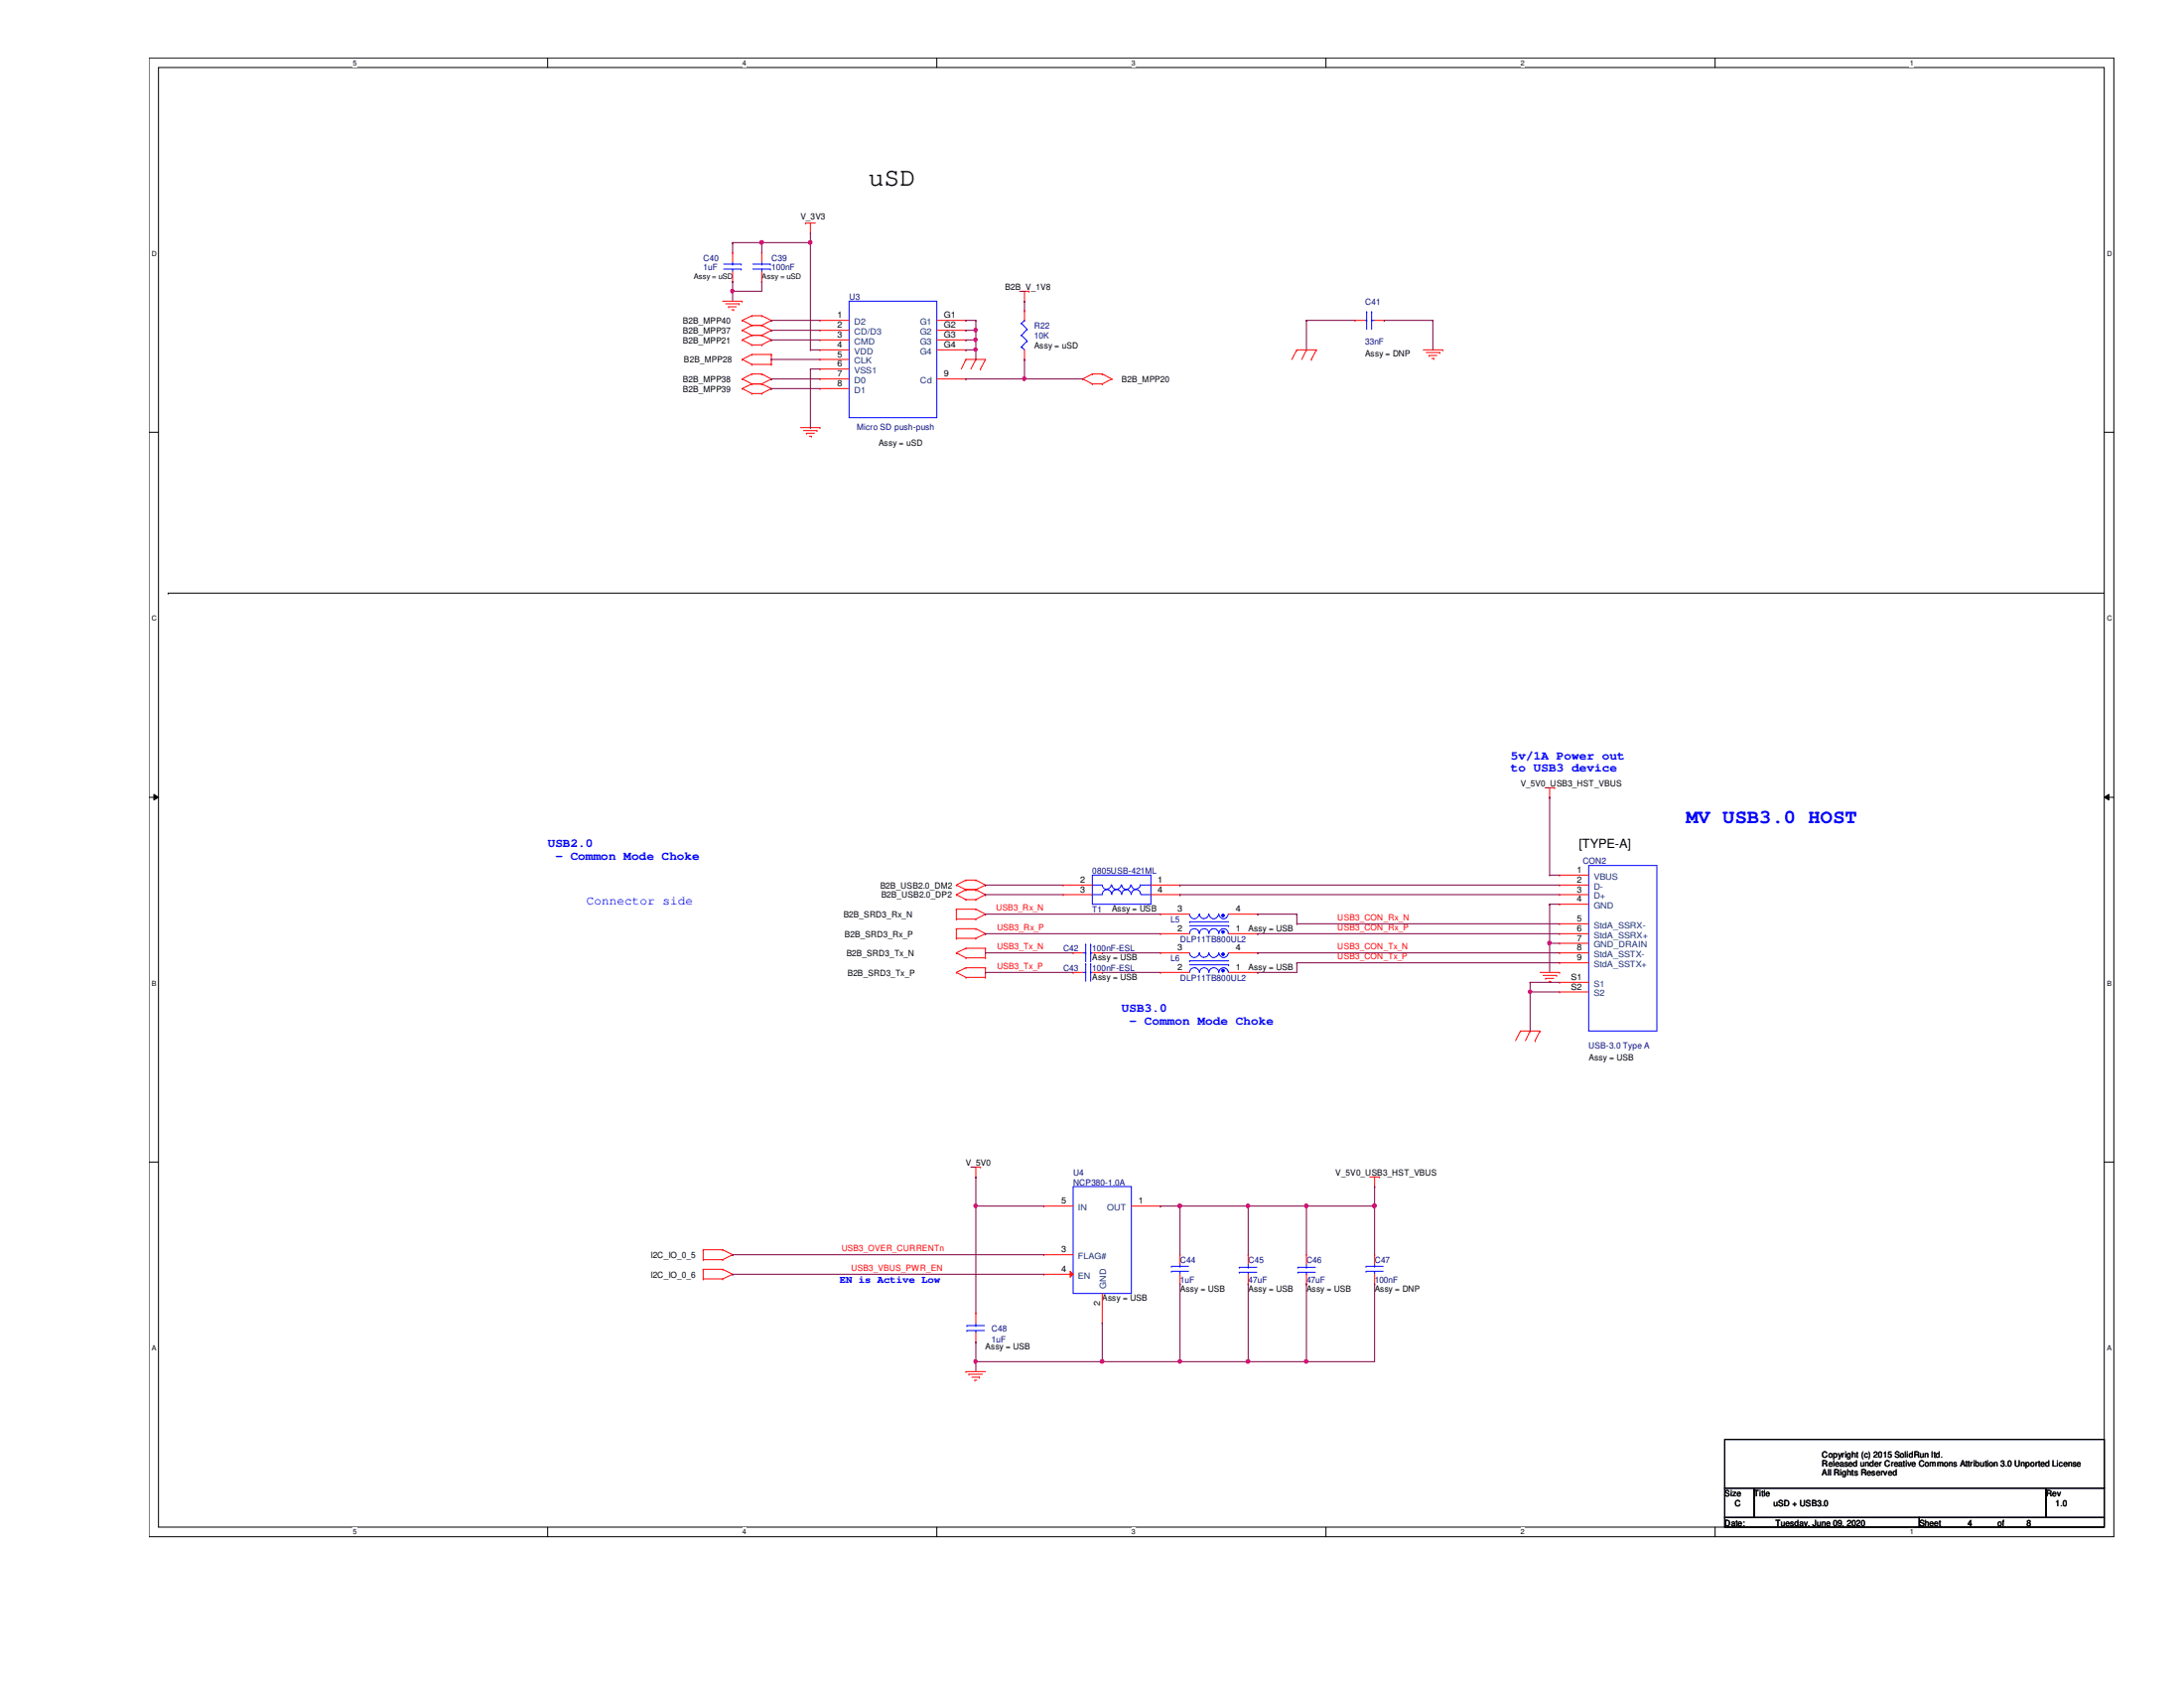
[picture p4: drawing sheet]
<svg xmlns="http://www.w3.org/2000/svg" width="279mm" height="216mm" viewBox="0 0 279 216" stroke-linecap="round" stroke-linejoin="round" font-family="sans-serif">
<path d="M19.1 7.4h251.3v189.2h-251.3zM20.3 8.6h248.9v186.7h-248.9z" fill="none" stroke="#000" stroke-width=".13"/>
<g fill="#fff">
<path d="M45.2 7.5h.5v1.1h-.5z"/>
<path d="M45.2 195.5h.5v1h-.5z"/>
</g>
<path d="M70.1 7.4v1.2M70.1 195.3v1.3" fill="none" stroke="#000" stroke-width=".13"/>
<g fill="#fff">
<path d="M95 7.5h.5v1.1h-.5z"/>
<path d="M95 195.5h.5v1h-.5z"/>
</g>
<path d="M119.8 7.4v1.2M119.8 195.3v1.3" fill="none" stroke="#000" stroke-width=".13"/>
<g fill="#fff">
<path d="M144.7 7.5h.5v1.1h-.5z"/>
<path d="M144.7 195.5h.5v1h-.5z"/>
</g>
<path d="M169.6 7.4v1.2M169.6 195.3v1.3" fill="none" stroke="#000" stroke-width=".13"/>
<g fill="#fff">
<path d="M194.5 7.5h.5v1.1h-.5z"/>
<path d="M194.5 195.5h.5v1h-.5z"/>
</g>
<path d="M219.4 7.4v1.2M219.4 195.3v1.3" fill="none" stroke="#000" stroke-width=".13"/>
<g fill="#fff">
<path d="M244.3 7.5h.5v1.1h-.5z"/>
<path d="M244.3 195.5h.5v1h-.5z"/>
<path d="M19.4 32h.6v1h-.6z"/>
<path d="M269.5 32h.7v1h-.7z"/>
<path d="M19.4 78.6h.6v1h-.6z"/>
<path d="M269.5 78.6h.7v1h-.7z"/>
</g>
<path d="M19.1 55.3h1.2M269.2 55.3h1.2" fill="none" stroke="#000" stroke-width=".13"/>
<g fill="#fff">
<path d="M19.4 125.3h.6v1h-.6z"/>
<path d="M269.5 125.3h.6v1h-.6z"/>
</g>
<path d="M19.1 102h1.2M19.7 101.6l.6 .4-.6 .3zM269.2 102l.6-.4v.7zM269.2 102h1.2" fill="none" stroke="#000" stroke-width=".13"/>
<path d="M19.7 101.6l.6 .4-.6 .3zM269.2 102l.6-.4v.7z" fill="#000"/>
<g fill="#fff">
<path d="M19.4 172h.5v1h-.5z"/>
<path d="M269.5 172h.6v1h-.6z"/>
</g>
<path d="M21.5 75.9h.1M21.5 75.9h247.7M19.1 148.6h1.2M269.2 148.6h1.2M220.6 190.3h3.8v3.8h-3.8zM220.6 194.1h24.9v1.2h-24.9zM220.6 184.1h48.6v6.2h-48.6zM224.4 190.3h37.3v3.8h-37.3zM245.5 194.1h23.7v1.2h-23.7zM261.7 190.3h7.5v3.8h-7.5z" fill="none" stroke="#000" stroke-width=".13"/>
<g fill="none" stroke="#f00" stroke-width=".13">
<path d="M92.5 38.5h2.5M92.8 38.9h1.8M93.2 39.2h.1M93.2 39.2h1M93.6 39.6h.3M93.9 39.6h.1M94.6 38.9h.1M95 38.5h.1M97.5 32.3h.1M97.5 36h.1M97.5 32.3v1.2M97.5 34.8v1.2"/>
<path d="M103 28.5h.1M103 28.5h1.3M103.7 29.8h.1M103.7 28.5v1.3M130.4 37.3h1.3M131.1 38.5h.1M131.1 37.3v1.2M131.7 37.3h.1M95 48.5h.1M95 49.7h.1M95 41h.1M95 42.2h.1"/>
<path d="M95 43.5h.1M95 46h.1M95 48.5l1.2 .6M95 49.7l1.2 .6M95 41l1.2 .6M95 42.2l1.2 .7M95 43.5l1.2 .6M95 46l1.2 .6M96.2 47.8h.1M96.2 49.1h.1M96.2 50.3h.1M96.2 40.4h.1"/>
<path d="M96.2 41.6h.1M96.2 42.9h.1M96.2 44.1h.1M96.2 46.6h.1M96.2 45.3h.1M96.2 47.8h1.3M96.2 47.8l-1.2 .7M96.2 49.1h1.3M96.2 49.1l-1.2 .6M96.2 50.3h1.3M96.2 40.4h1.3M96.2 40.4l-1.2 .6"/>
<path d="M96.2 41.6h1.3M96.2 41.6l-1.2 .6M96.2 42.9h1.3M96.2 42.9l-1.2 .6M96.2 44.1h1.3M96.2 46.6h2.5M96.2 45.3l-1.2 .7M96.2 45.3h2.5M97.5 47.8h.1M97.5 49.1h.1M97.5 50.3h.1M97.5 40.4h.1"/>
<path d="M97.5 41.6h.1M97.5 42.9h.1M97.5 44.1h.1M97.5 47.8l1.2 .7M97.5 49.1l1.2 .6M97.5 40.4l1.2 .6M97.5 41.6l1.2 .6M97.5 42.9l1.2 .6M98.7 48.5h.1M98.7 49.7h.1M98.7 41h.1M98.7 42.2h.1"/>
<path d="M98.7 43.5h.1M98.7 45.3h.1M98.7 46.6h.1M98.7 48.5l-1.2 .6M98.7 49.7l-1.2 .6M98.7 41l-1.2 .6M98.7 42.2l-1.2 .7M98.7 43.5l-1.2 .6M98.7 45.3v1.3M102.4 54.7h2.5M102.8 55.1h1.7M103.2 55.4h.1"/>
<path d="M103.2 55.4h1M103.5 55.8h.3M103.8 55.8h.1M104.5 55.1h.1M104.9 54.7h.1M104.9 41h.1M104.9 42.2h.1M104.9 47.2h.1M104.9 44.7h.1M104.9 46h.1M104.9 48.5h.1M104.9 49.7h.1"/>
<path d="M104.9 43.5h.1M104.9 44.7h3.7M104.9 46h3.7M104.9 41h3.7M104.9 42.2h3.7M104.9 47.2h3.7M104.9 48.5h3.7M104.9 49.7h3.7M104.9 43.5h3.7M119.8 44.7h3.8M119.8 41h3.8M119.8 42.2h3.8"/>
<path d="M119.8 48.5h3.8M119.8 43.5h3.8M123.6 46h.1M123.6 41h.1M123.6 42.2h.1M123.6 43.5h.1M123.6 44.7h.1M123.6 48.5h.1M123.6 46l-.6 1.2M123.6 46h2.5M124.8 46h.1M124.8 46l-.6 1.2"/>
<path d="M125.4 47.2h.1M126.1 46h.1M126.1 46l-.7 1.2M138.5 48.5h.1M138.5 48.5l1.2 .6M139.7 47.8h.1M139.7 49.1h.1M139.7 47.8h1.3M139.7 49.1h1.3M139.7 47.8l-1.2 .7M141 47.8h.1M141 49.1h.1"/>
<path d="M141 47.8l1.2 .7M142.2 48.5h.1M142.2 48.5l-1.2 .6M165.9 44.7h.1M165.9 44.7l-.6 1.3M165.9 44.7h2.5M167.1 44.7h.1M167.1 44.7l-.6 1.3M167.8 46h.1M168.4 44.7h.1M168.4 44.7l-.6 1.3M182.1 44.7h2.5"/>
<path d="M182.5 45.1h1.7M182.8 45.5h.1M182.8 45.5h1M183.2 45.8h.2M183.4 45.8h.1M184.2 45.1h.1M184.6 44.7h.1M122.3 116.3h.1M122.3 117.6h.1M122.3 118.8h.1M122.3 114.4h.1M122.3 113.2h.1"/>
<path d="M122.3 117.6h2.5M122.3 116.3h2.5M122.3 116.3v1.3M122.3 118.8v1.2M122.3 118.8h2.5M122.3 114.4l1.3 .7M122.3 113.2l1.3 .6M123.6 113.8h.1M123.6 115.1h.1M123.6 112.6h.1M123.6 113.8h1.2M123.6 113.8l-1.3 .6"/>
<path d="M123.6 115.1h1.2M123.6 112.6h1.2M123.6 112.6l-1.3 .6M124.8 117.6h.1M124.8 116.3h.1M124.8 118.8h.1M124.8 113.8h.1M124.8 115.1h.1M124.8 112.6h.1M124.8 116.3l1.3 .6M124.8 118.8l1.3 .6M124.8 113.8l1.3 .6"/>
<path d="M124.8 112.6l1.3 .6M126.1 116.9h.1M126.1 119.4h.1M126.1 114.4h.1M126.1 113.2h.1M126.1 116.9l-1.3 .7M126.1 119.4l-1.3 .6M126.1 114.4l-1.3 .7M126.1 113.2l-1.3 .6M197.7 100.8h1.2M198.2 102h.1M198.2 100.8v1.2"/>
<path d="M198.9 100.8h.1M199.5 111.9h.1M199.5 113.2h.1M199.5 114.4h.1M199.5 115.7h.1M199.5 118.2h.1M199.5 119.4h.1M199.5 111.9h3.7M199.5 113.2h3.7M199.5 114.4h3.7M199.5 115.7h3.7M199.5 118.2h3.7"/>
<path d="M199.5 119.4h3.7M122.3 121.9h.1M122.3 124.4h.1M122.3 120h.1M122.3 121.9l1.3 .6M122.3 124.4l1.3 .6M122.3 120h2.5M123.6 122.5h.1M123.6 121.3h.1M123.6 125h.1M123.6 123.8h.1M123.6 122.5h2.5"/>
<path d="M123.6 121.3l-1.3 .6M123.6 121.3h2.5M123.6 125h2.5M123.6 123.8l-1.3 .6M123.6 123.8h2.5M124.8 120h.1M126.1 121.3h.1M126.1 122.5h.1M126.1 123.8h.1M126.1 125h.1M126.1 121.3v1.2M126.1 123.8v1.2"/>
<path d="M137.3 121.9h.1M137.3 124.4h.1M137.3 124.4h1.2M137.3 121.9h1.2M139.7 124.4h1.3M139.7 121.9h1.3M141 121.9h.1M141 124.4h.1M194.5 131.9h.1M194.5 131.9l-.6 1.2M194.5 131.9h2.5M195.7 131.9h.1"/>
<path d="M195.7 131.9l-.5 1.2M196.4 133.1h.1M197 131.9h.1M197 131.9l-.6 1.2M197 124.4h2.5M197.4 124.8h1.7M197.7 125.1h.1M197.7 125.1h1.1M198.1 125.5h.3M198.4 125.5h.1M199.1 124.8h.1M199.5 124.4h.1"/>
<path d="M199.5 120.6h.1M199.5 121.9h.1M199.5 123.1h.1M199.5 125.6h.1M199.5 126.9h.1M199.5 120.6h3.7M199.5 121.9h3.7M199.5 123.1h3.7M199.5 125.6h3.7M199.5 126.9h3.7M90 159.9h.1M90 159.9h2.5"/>
<path d="M90 159.9v1.2M92.5 159.9h.1M92.5 159.9l1.2 .6M124.2 149.3h1.2M124.8 150.5h.1M124.8 149.3v1.2M125.4 149.3h.1M175.2 150.5h1.3M175.9 151.8h.1M175.9 150.5v1.3M176.5 150.5h.1M90 161.1h.1"/>
<path d="M90 163.6h.1M90 162.3h.1M90 161.1h2.5M90 162.3v1.3M90 162.3h2.5M90 163.6h2.5M92.5 161.1h.1M92.5 162.3h.1M92.5 163.6h.1M92.5 162.3l1.2 .7M93.7 160.5h.1M93.7 163h.1"/>
<path d="M93.7 160.5l-1.2 .6M93.7 163l-1.2 .6M123.6 175.4h.1M123.6 175.4h2.5M124 175.8h.1M124 175.8h1.7M124.3 176.1h1M124.7 176.5h.1M124.7 176.5h.3M125.3 176.1h.1M151 160.5h.1M151 164.2h.1"/>
<path d="M151 160.5v1.2M151 163v1.2M167.1 164.2h.1M167.1 160.5h.1M167.1 160.5v1.2M167.1 163v1.2M175.9 160.5h.1M175.9 164.2h.1M175.9 160.5v1.2M175.9 163v1.2"/>
</g>
<g fill="none" stroke="#00f" stroke-width=".13">
<path d="M96.3 34.4h2.3M96.3 33.8h2.3M97.5 33.8h.1M97.5 34.4h.1M97.5 33.5v.3M97.5 34.4v.4M98.6 34.4h.1M98.6 33.8h.1M108.6 38.5h11.2v14.9h-11.2zM152.2 117.9h.1M152.2 117.9h5M152.2 118.4h5"/>
<path d="M153.4 119.4a.59 .59 0 0 0-.6-.6 .59 .59 0 0 0-.6 .6M153.4 116.9a.61 .61 0 0 1-.6 .6 .61 .61 0 0 1-.6-.6M154.6 119.4a.57 .57 0 0 0-.6-.6 .57 .57 0 0 0-.5 .6M154.6 116.9a.6 .6 0 0 1-.4 .6 .6 .6 0 0 1-.7-.4v-.2M155.9 119.4a.59 .59 0 0 0-.6-.6 .59 .59 0 0 0-.6 .6M155.9 116.9a.61 .61 0 0 1-.6 .6 .61 .61 0 0 1-.6-.6M157.1 119.4a.57 .57 0 0 0-.6-.6 .57 .57 0 0 0-.5 .6M157.1 116.9a.59 .59 0 0 1-.5 .6 .59 .59 0 0 1-.6-.6M157.2 118.4h.1M203.2 110.7h8.8v21.2h-8.8zM138.5 121.9h.4M138.5 124.4h.4"/>
<path d="M138.9 120.8h.1M138.9 121.9h.1M138.9 123.3h.1M138.9 124.4h.1M138.9 120.8v2.2M138.9 123.3v2.2M139.5 121.9h.1M139.5 120.8h.1M139.5 124.4h.1M139.5 123.3h.1M139.5 121.9h.2M139.5 120.8v2.2"/>
<path d="M139.5 123.3v2.2M139.5 124.4h.2M149.9 162.6h.1M149.9 162h.1M149.9 162.6h2.2M149.9 162h2.2M151 162h.1M151 162.6h.1M151 161.7v.3M151 162.6v.4M166 162.1h.1M166 162.7h.1"/>
<path d="M166 162.1h2.3M166 162.7h2.3M167.1 162.7h.1M167.1 162.1h.1M167.1 161.7v.4M167.1 162.7v.3M174.8 162.6h.1M174.8 162h.1M174.8 162.6h2.2M174.8 162h2.2M175.9 162h.1M175.9 162.6h.1"/>
<path d="M175.9 161.7v.3M175.9 162.6v.4"/>
</g>
<path d="M156.3 119.1h.3v.2h-.3z" fill-rule="evenodd" fill="#00f"/>
<path d="M156.3 119.1h.3v.2h-.3z" fill="none" stroke="#00f" stroke-width=".13"/>
<path d="M156.3 117h.3v.2h-.3z" fill-rule="evenodd" fill="#00f"/>
<g fill="none" stroke="#00f" stroke-width=".13">
<path d="M92.6 34.4h2.2M92.6 33.8h2.2M93.7 33.8h.1M93.7 34.4h.1M93.7 33.5v.3M93.7 34.4v.4M94.8 34.4h.1M94.8 33.8h.1M174.8 39.9h.1M174.8 39.9v2.2M175.5 39.9h.1M175.5 39.9v2.2"/>
<path d="M174.6 41h.2M174.8 41h.1M175.5 41h.1M175.5 41h.4M156.3 117h.3v.2h-.3zM152.2 121.9a.61 .61 0 0 0 .6 .6 .61 .61 0 0 0 .6-.6M152.2 124.4a.61 .61 0 0 1 .6-.6 .61 .61 0 0 1 .6 .6M152.2 122.9h.1M152.2 122.9h5M152.2 123.4h5M153.5 121.9a.59 .59 0 0 0 .4 .6 .59 .59 0 0 0 .7-.3v-.3M153.5 124.4a.59 .59 0 0 1 .6-.6 .59 .59 0 0 1 .5 .6"/>
<path d="M154.7 121.9a.61 .61 0 0 0 .6 .6 .61 .61 0 0 0 .6-.6M154.7 124.4a.61 .61 0 0 1 .6-.6 .61 .61 0 0 1 .6 .6M156 121.9a.59 .59 0 0 0 .5 .6 .59 .59 0 0 0 .6-.6M156 124.4a.59 .59 0 0 1 .5-.6 .59 .59 0 0 1 .6 .6M157.2 123.4h.1"/>
</g>
<g fill="none" stroke="#f00" stroke-width=".13">
<path d="M93.7 32.3h.1M93.7 36h.1M93.7 32.3v1.2M93.7 34.8v1.2M173.4 41h.1M173.4 41h1.2M175.9 41h1.2M177.1 41h.1M148.5 119.4h.1M148.5 116.9h.1M148.5 119.4h3.7M148.5 116.9h3.7"/>
<path d="M157.2 119.4h3.7M157.2 116.9h3.7M160.9 119.4h.1M160.9 116.9h.1"/>
</g>
<path d="M156.3 124h.3v.3h-.3z" fill-rule="evenodd" fill="#00f"/>
<path d="M156.3 124h.3v.3h-.3z" fill="none" stroke="#00f" stroke-width=".13"/>
<path d="M156.3 121.9h.3v.3h-.3z" fill-rule="evenodd" fill="#00f"/>
<g fill="none" stroke="#00f" stroke-width=".13">
<path d="M139.7 111.9h7.5v3.8h-7.5zM139.7 114.4h.1M139.7 113.2h.1M142.2 113.2a.57 .57 0 0 1-.6 .5 .57 .57 0 0 1-.6-.5h-1.3M142.2 114.4a.59 .59 0 0 0-.6-.6 .59 .59 0 0 0-.6 .6h-1.3M143.4 113.2a.59 .59 0 0 1-.5 .5 .59 .59 0 0 1-.7-.5M143.5 114.4a.61 .61 0 0 0-.7-.6 .61 .61 0 0 0-.6 .6M144.7 113.2a.57 .57 0 0 1-.6 .5 .57 .57 0 0 1-.6-.5M144.7 114.4a.59 .59 0 0 0-.6-.6 .59 .59 0 0 0-.6 .6M145.9 113.2a.57 .57 0 0 1-.6 .5 .57 .57 0 0 1-.6-.5M145.9 114.4a.59 .59 0 0 0-.6-.6 .59 .59 0 0 0-.6 .6M146 113.2h1.2"/>
<path d="M146 114.4h1.2M147.2 113.2h.1M147.2 114.4h.1M156.3 121.9h.3v.3h-.3zM137.3 151.8h7.4v13.6h-7.4zM158.5 162.1h.1M158.5 162.7h.1M158.5 162.1h2.3M158.5 162.7h2.3M159.7 162.7h.1M159.7 162.1h.1M159.7 161.7v.4"/>
<path d="M159.7 162.7v.3"/>
</g>
<g fill="none" stroke="#f00" stroke-width=".13">
<path d="M136 113.2h.1M136 114.4h.1M136 113.2h3.7M136 114.4h3.7M147.2 113.2h3.8M147.2 114.4h3.8M151 113.2h.1M151 114.4h.1M148.5 124.4h.1M148.5 121.9h.1M148.5 124.4h3.7M148.5 121.9h3.7"/>
<path d="M157.2 124.4h3.7M157.2 121.9h3.7M160.9 124.4h.1M160.9 121.9h.1M133.5 154.3h.1M133.5 154.3h3.8M133.5 160.5h.1M133.5 160.5h3.8M159.7 164.2h.1M159.7 160.5h.1M159.7 160.5v1.2M159.7 163v1.2"/>
</g>
<path d="M136.9 162.6l.4 .4-.4 .4z" fill="#f00"/>
<g fill="none" stroke="#f00" stroke-width=".13">
<path d="M131.1 39.8h.1M131.1 39.8v1.2M131.1 46h.1M131.1 44.7v1.3M144.7 154.3h3.8M148.5 154.3h.1M124.8 171.7h.1M124.8 167.9h.1M124.8 167.9v1.3M124.8 170.4v1.3M133.5 163h.1M133.5 163h3.8"/>
<path d="M136.9 162.6l.4 .4-.4 .4zM141 169.2h.1M141 165.4v3.8"/>
</g>
<g fill="none" stroke="#00f" stroke-width=".13">
<path d="M130.7 44.4h.1M130.7 42.9h.1M130.7 41.4h.1M130.7 44.4l.4 .3M130.7 42.9l.7 .7M130.7 41.4l.7 .7M131.1 41h.1M131.1 41l-.4 .4M131.4 43.6h.1M131.4 42.1h.1M131.4 43.6l-.7 .8M131.4 42.1l-.7 .8"/>
<path d="M123.7 169.5h.1M123.7 170.2h.1M123.7 169.5h2.2M123.7 170.2h2.2M124.8 170.2h.1M124.8 169.5h.1M124.8 169.2v.3M124.8 170.2v.2"/>
</g>
<path d="M124.8 43.5h.1M124.8 43.5v1.2" fill="none" stroke="#800040" stroke-width=".13"/>
<path d="M124.6 44.6h.3l.1 .1-.1 .1-.1 .1-.2-.1z" fill-rule="evenodd" fill="#f0f"/>
<path d="M124.6 44.6h.3l.1 .1-.1 .1-.1 .1-.2-.1z" fill="none" stroke="#f0f" stroke-width=".13"/>
<path d="M124.6 43.3h.3l.1 .1-.1 .2-.1 .1-.2-.1z" fill-rule="evenodd" fill="#f0f"/>
<path d="M124.6 43.3h.3l.1 .1-.1 .2-.1 .1-.2-.1z" fill="none" stroke="#f0f" stroke-width=".13"/>
<path d="M123.6 43.5h.1M124.8 42.2h.1M124.8 42.2v1.3h-1.2" fill="none" stroke="#800040" stroke-width=".13"/>
<path d="M124.6 42.1h.3l.1 .1-.1 .2-.1 .1-.2-.1z" fill-rule="evenodd" fill="#f0f"/>
<path d="M124.6 42.1h.3l.1 .1-.1 .2-.1 .1-.2-.1z" fill="none" stroke="#f0f" stroke-width=".13"/>
<path d="M123.6 48.5h.1M123.6 48.5h7.5" fill="none" stroke="#800040" stroke-width=".13"/>
<path d="M130.9 48.3h.3v.1v.2l-.2 .1-.1-.1z" fill-rule="evenodd" fill="#f0f"/>
<path d="M130.9 48.3h.3v.1v.2l-.2 .1-.1-.1z" fill="none" stroke="#f0f" stroke-width=".13"/>
<g fill="none" stroke="#800040" stroke-width=".13">
<path d="M93.7 36h.1M93.7 37.3h.1M93.7 36v1.3M93.7 37.3h3.8M131.1 38.5h.1M131.1 38.5v1.3M98.7 41h.1M98.7 42.2h.1M98.7 43.5h.1M98.7 46h.1M98.7 48.5h.1M98.7 49.7h.1"/>
<path d="M98.7 41h6.2M98.7 42.2h6.2M98.7 43.5h6.2M98.7 46h6.2M98.7 48.5h6.2M98.7 49.7h6.2M103.7 44.7h.1M103.7 47.2h.1M103.7 54.7h.1M103.7 44.7h1.2M103.7 47.2h1.2M103.7 47.2v7.5"/>
<path d="M123.6 41h.1M123.6 42.2h.1M123.6 44.7h.1M123.6 41h1.2M123.6 44.7h1.2M124.8 44.7h.1M124.8 41h.1M124.8 41v1.2h-1.2M124.8 44.7v1.3M131.1 46h.1M131.1 48.5h.1M131.1 48.5h7.4"/>
<path d="M131.1 46v2.5"/>
</g>
<path d="M93.5 37.1h.3l.1 .1-.1 .2-.1 .1-.2-.1z" fill-rule="evenodd" fill="#f0f"/>
<path d="M93.5 37.1h.3l.1 .1-.1 .2-.1 .1-.2-.1z" fill="none" stroke="#f0f" stroke-width=".13"/>
<path d="M93.7 31h.1M93.7 31h3.8M93.7 31v1.3M97.5 36h.1M97.5 31h.1M97.5 31v1.3M97.5 36v1.3M103.7 31h.1M103.7 29.8v1.2" fill="none" stroke="#800040" stroke-width=".13"/>
<path d="M97.3 30.8h.3l.1 .2-.1 .2h-.2h-.1z" fill-rule="evenodd" fill="#f0f"/>
<path d="M97.3 30.8h.3l.1 .2-.1 .2h-.2h-.1z" fill="none" stroke="#f0f" stroke-width=".13"/>
<g fill="none" stroke="#800040" stroke-width=".13">
<path d="M97.5 31h.1M97.5 31h6.2M167.1 41h.1M167.1 41h6.3M167.1 41v3.7M177.1 41h.1M177.1 41h6.2M183.3 41h.1M183.3 41v3.7M195.7 126.9h.1M195.7 126.9h3.8M195.7 126.9v5"/>
<path d="M151 154.3h.1M151 154.3v6.2M151 154.3h8.7"/>
</g>
<path d="M150.8 154.1h.3l.1 .1-.1 .2-.2 .1-.1-.1z" fill-rule="evenodd" fill="#f0f"/>
<path d="M150.8 154.1h.3l.1 .1-.1 .2-.2 .1-.1-.1z" fill="none" stroke="#f0f" stroke-width=".13"/>
<g fill="none" stroke="#800040" stroke-width=".13">
<path d="M126.1 114.4h.1M126.1 113.2h.1M126.1 114.4h9.9M126.1 113.2h9.9M160.9 119.4h.1M160.9 119.4h38.6M165.9 116.9h.1M165.9 118.2h.1M165.9 116.9v1.3M165.9 118.2h33.6M198.2 111.9h.1M198.2 111.9h1.3"/>
<path d="M126.1 124.4h.1M126.1 124.4h11.2M141 121.9h.1M141 124.4h.1M141 124.4h7.5M141 121.9h7.5M160.9 124.4h.1M160.9 121.9h.1M160.9 121.9h38.6M165.9 123.1h.1M165.9 123.1v1.3h-5M165.9 123.1h33.6"/>
<path d="M167.1 154.3h.1M167.1 154.3h8.8M93.7 160.5h.1M93.7 163h.1M93.7 160.5h39.8M93.7 163h39.8"/>
</g>
<path d="M175.7 154.1h.3l.1 .1-.1 .2-.2 .1-.1-.1z" fill-rule="evenodd" fill="#f0f"/>
<path d="M175.7 154.1h.3l.1 .1-.1 .2-.2 .1-.1-.1z" fill="none" stroke="#f0f" stroke-width=".13"/>
<g fill="none" stroke="#800040" stroke-width=".13">
<path d="M151 114.4h.1M151 113.2h.1M151 114.4h48.5M151 113.2h48.5M159.7 154.3h.1M159.7 154.3v6.2M167.1 154.3h.1M167.1 154.3v6.2M175.9 154.3h.1M175.9 151.8h.1M175.9 151.8v8.7M167.1 164.2h.1"/>
<path d="M167.1 164.2v10"/>
</g>
<path d="M166.9 174h.4v.1v.2l-.2 .1-.2-.1z" fill-rule="evenodd" fill="#f0f"/>
<path d="M166.9 174h.4v.1v.2l-.2 .1-.2-.1z" fill="none" stroke="#f0f" stroke-width=".13"/>
<path d="M198.2 115.7h.1M198.2 115.7h1.3M198.2 120.6h.1M198.2 120.6h1.3M159.7 164.2h.1M159.7 164.2v10M167.1 174.2h.1M167.1 174.2h8.8" fill="none" stroke="#800040" stroke-width=".13"/>
<path d="M159.5 174h.3l.1 .1-.1 .2-.2 .1-.1-.1z" fill-rule="evenodd" fill="#f0f"/>
<path d="M159.5 174h.3l.1 .1-.1 .2-.2 .1-.1-.1z" fill="none" stroke="#f0f" stroke-width=".13"/>
<path d="M198.2 115.7h.1M198.2 115.7v4.9M159.7 174.2h.1M159.7 174.2h7.4" fill="none" stroke="#800040" stroke-width=".13"/>
<path d="M198.1 120.5h.3l.1 .1-.1 .2-.2 .1-.1-.1z" fill-rule="evenodd" fill="#f0f"/>
<path d="M198.1 120.5h.3l.1 .1-.1 .2-.2 .1-.1-.1z" fill="none" stroke="#f0f" stroke-width=".13"/>
<path d="M195.7 125.6h.1M195.7 125.6h3.8M195.7 125.6v1.3" fill="none" stroke="#800040" stroke-width=".13"/>
<path d="M195.6 126.7h.3l.1 .1-.1 .2-.2 .1-.1-.1z" fill-rule="evenodd" fill="#f0f"/>
<path d="M195.6 126.7h.3l.1 .1-.1 .2-.2 .1-.1-.1z" fill="none" stroke="#f0f" stroke-width=".13"/>
<g fill="none" stroke="#800040" stroke-width=".13">
<path d="M126.1 119.4h.1M126.1 116.9h.1M126.1 116.9h22.4M126.1 119.4h22.4M160.9 116.9h.1M160.9 116.9h5M198.2 102h.1M198.2 102v9.9M126.1 121.9h.1M126.1 121.9h11.2M198.2 120.6h.1M198.2 120.6v3.8"/>
<path d="M124.8 171.7h.1M124.8 171.7v2.5M151 164.2h.1M151 174.2h.1M151 164.2v10M151 174.2h8.7"/>
</g>
<path d="M124.6 174h.3l.1 .1-.1 .2-.1 .1-.2-.1z" fill-rule="evenodd" fill="#f0f"/>
<path d="M124.6 174h.3l.1 .1-.1 .2-.1 .1-.2-.1z" fill="none" stroke="#f0f" stroke-width=".13"/>
<path d="M124.8 174.2h.1M124.8 174.2h26.2M124.8 174.2v1.2M141 169.2h.1M141 174.2h.1M141 169.2v5" fill="none" stroke="#800040" stroke-width=".13"/>
<path d="M150.8 174h.3l.1 .1-.1 .2-.2 .1-.1-.1z" fill-rule="evenodd" fill="#f0f"/>
<path d="M150.8 174h.3l.1 .1-.1 .2-.2 .1-.1-.1z" fill="none" stroke="#f0f" stroke-width=".13"/>
<path d="M140.8 174h.3l.1 .1-.1 .2-.1 .1-.2-.1z" fill-rule="evenodd" fill="#f0f"/>
<path d="M140.8 174h.3l.1 .1-.1 .2-.1 .1-.2-.1z" fill="none" stroke="#f0f" stroke-width=".13"/>
<path d="M148.5 154.3h.1M148.5 154.3h2.5M159.7 154.3h.1M159.7 154.3h7.4" fill="none" stroke="#800040" stroke-width=".13"/>
<path d="M166.9 154.1h.4v.1v.2l-.2 .1-.2-.1z" fill-rule="evenodd" fill="#f0f"/>
<path d="M166.9 154.1h.4v.1v.2l-.2 .1-.2-.1z" fill="none" stroke="#f0f" stroke-width=".13"/>
<path d="M159.5 154.1h.3l.1 .1-.1 .2-.2 .1-.1-.1z" fill-rule="evenodd" fill="#f0f"/>
<path d="M159.5 154.1h.3l.1 .1-.1 .2-.2 .1-.1-.1z" fill="none" stroke="#f0f" stroke-width=".13"/>
<path d="M124.8 150.5h.1M124.8 154.3h.1M124.8 150.5v3.8M124.8 154.3h8.7M175.9 164.2h.1M175.9 164.2v10" fill="none" stroke="#800040" stroke-width=".13"/>
<path d="M124.6 154.1h.3l.1 .1-.1 .2-.1 .1-.2-.1z" fill-rule="evenodd" fill="#f0f"/>
<path d="M124.6 154.1h.3l.1 .1-.1 .2-.1 .1-.2-.1z" fill="none" stroke="#f0f" stroke-width=".13"/>
<path d="M93.7 37.3h.1M93.7 37.3v1.2M103.7 31h.1M103.7 31v13.7M124.8 154.3h.1M124.8 154.3v13.6" fill="none" stroke="#800040" stroke-width=".13"/>
<path d="M103.5 30.8h.3l.1 .2-.1 .2h-.2h-.1z" fill-rule="evenodd" fill="#f0f"/>
<path d="M103.5 30.8h.3l.1 .2-.1 .2h-.2h-.1z" fill="none" stroke="#f0f" stroke-width=".13"/>
<path d="M124.6 44.6h.3l.1 .1-.1 .1-.1 .1-.2-.1z" fill-rule="evenodd" fill="#f0f"/>
<path d="M124.6 44.6h.3l.1 .1-.1 .1-.1 .1-.2-.1z" fill="none" stroke="#f0f" stroke-width=".13"/>
<path d="M124.6 43.3h.3l.1 .1-.1 .2-.1 .1-.2-.1z" fill-rule="evenodd" fill="#f0f"/>
<path d="M124.6 43.3h.3l.1 .1-.1 .2-.1 .1-.2-.1z" fill="none" stroke="#f0f" stroke-width=".13"/>
<path d="M124.6 42.1h.3l.1 .1-.1 .2-.1 .1-.2-.1z" fill-rule="evenodd" fill="#f0f"/>
<path d="M124.6 42.1h.3l.1 .1-.1 .2-.1 .1-.2-.1z" fill="none" stroke="#f0f" stroke-width=".13"/>
<path d="M130.9 48.3h.3v.1v.2l-.2 .1-.1-.1z" fill-rule="evenodd" fill="#f0f"/>
<path d="M130.9 48.3h.3v.1v.2l-.2 .1-.1-.1z" fill="none" stroke="#f0f" stroke-width=".13"/>
<path d="M93.5 37.1h.3l.1 .1-.1 .2-.1 .1-.2-.1z" fill-rule="evenodd" fill="#f0f"/>
<path d="M93.5 37.1h.3l.1 .1-.1 .2-.1 .1-.2-.1z" fill="none" stroke="#f0f" stroke-width=".13"/>
<path d="M97.3 30.8h.3l.1 .2-.1 .2h-.2h-.1z" fill-rule="evenodd" fill="#f0f"/>
<path d="M97.3 30.8h.3l.1 .2-.1 .2h-.2h-.1z" fill="none" stroke="#f0f" stroke-width=".13"/>
<path d="M150.8 154.1h.3l.1 .1-.1 .2-.2 .1-.1-.1z" fill-rule="evenodd" fill="#f0f"/>
<path d="M150.8 154.1h.3l.1 .1-.1 .2-.2 .1-.1-.1z" fill="none" stroke="#f0f" stroke-width=".13"/>
<path d="M175.7 154.1h.3l.1 .1-.1 .2-.2 .1-.1-.1z" fill-rule="evenodd" fill="#f0f"/>
<path d="M175.7 154.1h.3l.1 .1-.1 .2-.2 .1-.1-.1z" fill="none" stroke="#f0f" stroke-width=".13"/>
<path d="M166.9 174h.4v.1v.2l-.2 .1-.2-.1z" fill-rule="evenodd" fill="#f0f"/>
<path d="M166.9 174h.4v.1v.2l-.2 .1-.2-.1z" fill="none" stroke="#f0f" stroke-width=".13"/>
<path d="M159.5 174h.3l.1 .1-.1 .2-.2 .1-.1-.1z" fill-rule="evenodd" fill="#f0f"/>
<path d="M159.5 174h.3l.1 .1-.1 .2-.2 .1-.1-.1z" fill="none" stroke="#f0f" stroke-width=".13"/>
<path d="M198.1 120.5h.3l.1 .1-.1 .2-.2 .1-.1-.1z" fill-rule="evenodd" fill="#f0f"/>
<path d="M198.1 120.5h.3l.1 .1-.1 .2-.2 .1-.1-.1z" fill="none" stroke="#f0f" stroke-width=".13"/>
<path d="M195.6 126.7h.3l.1 .1-.1 .2-.2 .1-.1-.1z" fill-rule="evenodd" fill="#f0f"/>
<path d="M195.6 126.7h.3l.1 .1-.1 .2-.2 .1-.1-.1z" fill="none" stroke="#f0f" stroke-width=".13"/>
<path d="M124.6 174h.3l.1 .1-.1 .2-.1 .1-.2-.1z" fill-rule="evenodd" fill="#f0f"/>
<path d="M124.6 174h.3l.1 .1-.1 .2-.1 .1-.2-.1z" fill="none" stroke="#f0f" stroke-width=".13"/>
<path d="M150.8 174h.3l.1 .1-.1 .2-.2 .1-.1-.1z" fill-rule="evenodd" fill="#f0f"/>
<path d="M150.8 174h.3l.1 .1-.1 .2-.2 .1-.1-.1z" fill="none" stroke="#f0f" stroke-width=".13"/>
<path d="M140.8 174h.3l.1 .1-.1 .2-.1 .1-.2-.1z" fill-rule="evenodd" fill="#f0f"/>
<path d="M140.8 174h.3l.1 .1-.1 .2-.1 .1-.2-.1z" fill="none" stroke="#f0f" stroke-width=".13"/>
<path d="M166.9 154.1h.4v.1v.2l-.2 .1-.2-.1z" fill-rule="evenodd" fill="#f0f"/>
<path d="M166.9 154.1h.4v.1v.2l-.2 .1-.2-.1z" fill="none" stroke="#f0f" stroke-width=".13"/>
<path d="M159.5 154.1h.3l.1 .1-.1 .2-.2 .1-.1-.1z" fill-rule="evenodd" fill="#f0f"/>
<path d="M159.5 154.1h.3l.1 .1-.1 .2-.2 .1-.1-.1z" fill="none" stroke="#f0f" stroke-width=".13"/>
<path d="M124.6 154.1h.3l.1 .1-.1 .2-.1 .1-.2-.1z" fill-rule="evenodd" fill="#f0f"/>
<path d="M124.6 154.1h.3l.1 .1-.1 .2-.1 .1-.2-.1z" fill="none" stroke="#f0f" stroke-width=".13"/>
<path d="M103.5 30.8h.3l.1 .2-.1 .2h-.2h-.1z" fill-rule="evenodd" fill="#f0f"/>
<path d="M103.5 30.8h.3l.1 .2-.1 .2h-.2h-.1z" fill="none" stroke="#f0f" stroke-width=".13"/>
<text font-size="3.3" x="111.1" y="23.7">uSD</text>
<text font-size="2.6" fill="#00f" x="215.7" y="105.3">MV USB3.0 HOST</text>
<g font-size="1.6" fill="#00f">
<text x="193.3" y="97.1">5v/1A Power out</text>
<text x="193.3" y="98.7">to USB3 device</text>
<text x="70.1" y="108.3">USB2.0</text>
<text x="71" y="109.9">- Common Mode Choke</text>
<text x="75.1" y="115.7">Connector side</text>
<text x="143.5" y="129.5">USB3.0</text>
<text x="144.5" y="131.1">- Common Mode Choke</text>
</g>
<text font-size="1.6" x="202" y="108.4">[TYPE-A]</text>
<text font-size="1.4" fill="#00f" x="107.4" y="164.1">EN is Active Low</text>
<g font-size="1.1">
<text x="102.4" y="28.1">V_3V3</text>
<text x="87.4" y="41.4">B2B_MPP40</text>
<text x="107.1" y="40.7">1</text>
<text x="107.1" y="42">2</text>
<text x="120.7" y="40.7">G1</text>
<text x="120.7" y="42">G2</text>
<text x="128.6" y="37.1">B2B_V_1V8</text>
<text x="87.4" y="42.7">B2B_MPP37</text>
<text x="87.4" y="43.9">B2B_MPP21</text>
<text x="87.5" y="46.4">B2B_MPP28</text>
<text x="107.1" y="46.9">6</text>
<text x="107.1" y="44.4">4</text>
<text x="107.1" y="45.7">5</text>
<text x="107.1" y="43.2">3</text>
<text x="120.7" y="43.2">G3</text>
<text x="120.7" y="44.4">G4</text>
<text x="132.3" y="44.5">Assy = uSD</text>
<text x="174.6" y="45.6">Assy = DNP</text>
<text x="87.4" y="48.9">B2B_MPP38</text>
<text x="87.4" y="50.2">B2B_MPP39</text>
<text x="107.1" y="48.2">7</text>
<text x="107.1" y="49.4">8</text>
<text x="120.7" y="48.2">9</text>
<text x="143.5" y="48.9">B2B_MPP20</text>
<text x="112.4" y="57">Assy = uSD</text>
<text x="194.5" y="100.5">V_5V0_USB3_HST_VBUS</text>
<text x="112.6" y="113.6">B2B_USB2.0_DM2</text>
<text x="138.2" y="112.9">2</text>
<text x="148.1" y="112.9">1</text>
<text x="201.7" y="111.6">1</text>
<text x="201.7" y="112.9">2</text>
<text x="107.9" y="117.3">B2B_SRD3_Rx_N</text>
<text x="108" y="119.8">B2B_SRD3_Rx_P</text>
<text x="112.7" y="114.8">B2B_USB2.0_DP2</text>
<text x="138.2" y="114.1">3</text>
<text x="142.2" y="116.6">Assy = USB</text>
<text x="148.1" y="114.1">4</text>
<text x="150.7" y="119.1">2</text>
<text x="150.7" y="116.6">3</text>
<text x="158.1" y="119.1">1</text>
<text x="158.1" y="116.6">4</text>
<text x="159.7" y="119.1">Assy = USB</text>
<text x="201.7" y="114.1">3</text>
<text x="201.7" y="115.4">4</text>
<text x="201.7" y="117.9">5</text>
<text x="201.7" y="119.1">6</text>
<text x="108.3" y="122.3">B2B_SRD3_Tx_N</text>
<text x="108.4" y="124.8">B2B_SRD3_Tx_P</text>
<text x="139.7" y="122.9">Assy = USB</text>
<text x="139.7" y="125.3">Assy = USB</text>
<text x="150.7" y="124.1">2</text>
<text x="150.7" y="121.6">3</text>
<text x="158.1" y="124.1">1</text>
<text x="158.1" y="121.6">4</text>
<text x="159.7" y="124.1">Assy = USB</text>
<text x="201" y="125.3">S1</text>
<text x="201.7" y="120.4">7</text>
<text x="201.7" y="121.6">8</text>
<text x="201.7" y="122.9">9</text>
<text x="201" y="126.6">S2</text>
<text x="203.2" y="135.7">Assy = USB</text>
<text x="123.6" y="149.1">V_5V0</text>
<text x="135.8" y="154">5</text>
<text x="145.6" y="154">1</text>
<text x="170.9" y="150.3">V_5V0_USB3_HST_VBUS</text>
<text x="83.3" y="160.9">I2C_IO_0_5</text>
<text x="135.8" y="160.2">3</text>
<text x="83.3" y="163.4">I2C_IO_0_6</text>
<text x="135.8" y="162.7">4</text>
<text x="140.7" y="167" transform="rotate(-90 140.7 167)">2</text>
<text x="141" y="166.4">Assy = USB</text>
<text x="151" y="165.2">Assy = USB</text>
<text x="159.7" y="165.2">Assy = USB</text>
<text x="167.1" y="165.2">Assy = USB</text>
<text x="175.9" y="165.2">Assy = DNP</text>
<text x="126.1" y="172.6">Assy = USB</text>
<text x="220.6" y="191.4">Size</text>
<text x="224.4" y="191.4">Title</text>
<text x="233.1" y="186.4">Copyright (c) 2015 SolidRun ltd.</text>
<text x="233.1" y="187.6">Released under Creative Commons Attribution 3.0 Unported License</text>
<text x="233.1" y="188.7">All Rights Reserved</text>
<text x="261.7" y="191.4">Rev</text>
<text x="220.6" y="195.2">Date:</text>
<text x="221.9" y="192.7">C</text>
<text x="226.9" y="192.7">uSD + USB3.0</text>
<text x="227.1" y="195.2">Tuesday, June 09, 2020</text>
<text x="245.5" y="195.2">Sheet</text>
<text x="251.8" y="195.2">4</text>
<text x="255.5" y="195.2">of</text>
<text x="259.2" y="195.2">8</text>
<text x="263" y="192.7">1.0</text>
</g>
<g font-size="1.1" fill="#000080">
<text x="90" y="33.4">C40</text>
<text x="90" y="34.6">1uF</text>
<text x="98.7" y="33.4">C39</text>
<text x="98.7" y="34.6">100nF</text>
<text x="108.6" y="38.3">U3</text>
<text x="174.6" y="38.9">C41</text>
<text x="132.3" y="42">R22</text>
<text x="132.3" y="43.3">10K</text>
<text x="174.6" y="44">33nF</text>
<text x="109.6" y="55">Micro SD push-push</text>
<text x="139.7" y="111.8">0805USB-421ML</text>
<text x="202.5" y="110.5">CON2</text>
<text x="139.7" y="116.7">T1</text>
<text x="149.7" y="118">L5</text>
<text x="136" y="121.7">C42</text>
<text x="136" y="124.2">C43</text>
<text x="139.7" y="121.7">100nF-ESL</text>
<text x="139.7" y="124.2">100nF-ESL</text>
<text x="149.7" y="122.9">L6</text>
<text x="151" y="120.5">DLP11TB800UL2</text>
<text x="151" y="125.4">DLP11TB800UL2</text>
<text x="203.2" y="134.2">USB-3.0 Type A</text>
<text x="137.3" y="150.3">U4</text>
<text x="137.3" y="151.6">NCP380-1.0A</text>
<text x="151" y="161.5">C44</text>
<text x="159.7" y="161.5">C45</text>
<text x="167.1" y="161.5">C46</text>
<text x="175.9" y="161.5">C47</text>
<text x="151" y="164">1uF</text>
<text x="159.7" y="164">47uF</text>
<text x="167.1" y="164">47uF</text>
<text x="175.9" y="164">100nF</text>
<text x="126.8" y="170.3">C48</text>
<text x="126.8" y="171.7">1uF</text>
</g>
<g font-size="1.1" fill="#004080">
<text x="109.3" y="41.5">D2</text>
<text x="117.7" y="41.5">G1</text>
<text x="109.3" y="42.8">CD/D3</text>
<text x="109.3" y="47.8">VSS1</text>
<text x="109.3" y="45.3">VDD</text>
<text x="109.3" y="46.5">CLK</text>
<text x="109.3" y="44">CMD</text>
<text x="117.7" y="42.8">G2</text>
<text x="117.7" y="44">G3</text>
<text x="117.7" y="45.3">G4</text>
<text x="109.3" y="49">D0</text>
<text x="109.3" y="50.2">D1</text>
<text x="117.7" y="49">Cd</text>
<text x="203.9" y="112.5">VBUS</text>
<text x="203.9" y="113.7">D-</text>
<text x="203.9" y="115">D+</text>
<text x="203.9" y="116.2">GND</text>
<text x="203.9" y="118.7">StdA_SSRX-</text>
<text x="203.9" y="120">StdA_SSRX+</text>
<text x="203.9" y="121.2">GND_DRAIN</text>
<text x="203.9" y="122.4">StdA_SSTX-</text>
<text x="203.9" y="123.7">StdA_SSTX+</text>
<text x="203.9" y="126.2">S1</text>
<text x="203.9" y="127.4">S2</text>
<text x="137.9" y="154.8">IN</text>
<text x="141.6" y="154.8">OUT</text>
<text x="137.9" y="161">FLAG#</text>
<text x="137.9" y="163.5">EN</text>
<text x="141.5" y="164.8" transform="rotate(-90 141.5 164.8)">GND</text>
</g>
<g font-size="1.1" fill="#f00">
<text x="127.4" y="116.5">USB3_Rx_N</text>
<text x="127.6" y="119">USB3_Rx_P</text>
<text x="171.1" y="117.7">USB3_CON_Rx_N</text>
<text x="171.1" y="119">USB3_CON_Rx_P</text>
<text x="127.6" y="123.9">USB3_Tx_P</text>
<text x="127.6" y="121.4">USB3_Tx_N</text>
<text x="171.1" y="121.4">USB3_CON_Tx_N</text>
<text x="171.1" y="122.7">USB3_CON_Tx_P</text>
<text x="107.7" y="160">USB3_OVER_CURRENTn</text>
<text x="108.9" y="162.5">USB3_VBUS_PWR_EN</text>
</g>
<g font-size="1">
<text x="88.7" y="35.6">Assy = uSD</text>
<text x="97.5" y="35.6">Assy = uSD</text>
</g>
<g font-size=".9">
<text x="45.2" y="8.3">5</text>
<text x="95" y="8.3">4</text>
<text x="144.7" y="8.3">3</text>
<text x="194.5" y="8.3">2</text>
<text x="244.3" y="8.3">1</text>
<text x="19.4" y="32.8">D</text>
<text x="269.5" y="32.8">D</text>
<text x="19.4" y="79.4">C</text>
<text x="269.5" y="79.4">C</text>
<text x="19.4" y="126.1">B</text>
<text x="269.5" y="126.1">B</text>
<text x="19.4" y="172.8">A</text>
<text x="269.5" y="172.8">A</text>
<text x="45.2" y="196.3">5</text>
<text x="95" y="196.3">4</text>
<text x="144.7" y="196.3">3</text>
<text x="194.5" y="196.3">2</text>
<text x="244.3" y="196.3">1</text>
</g>
</svg>
